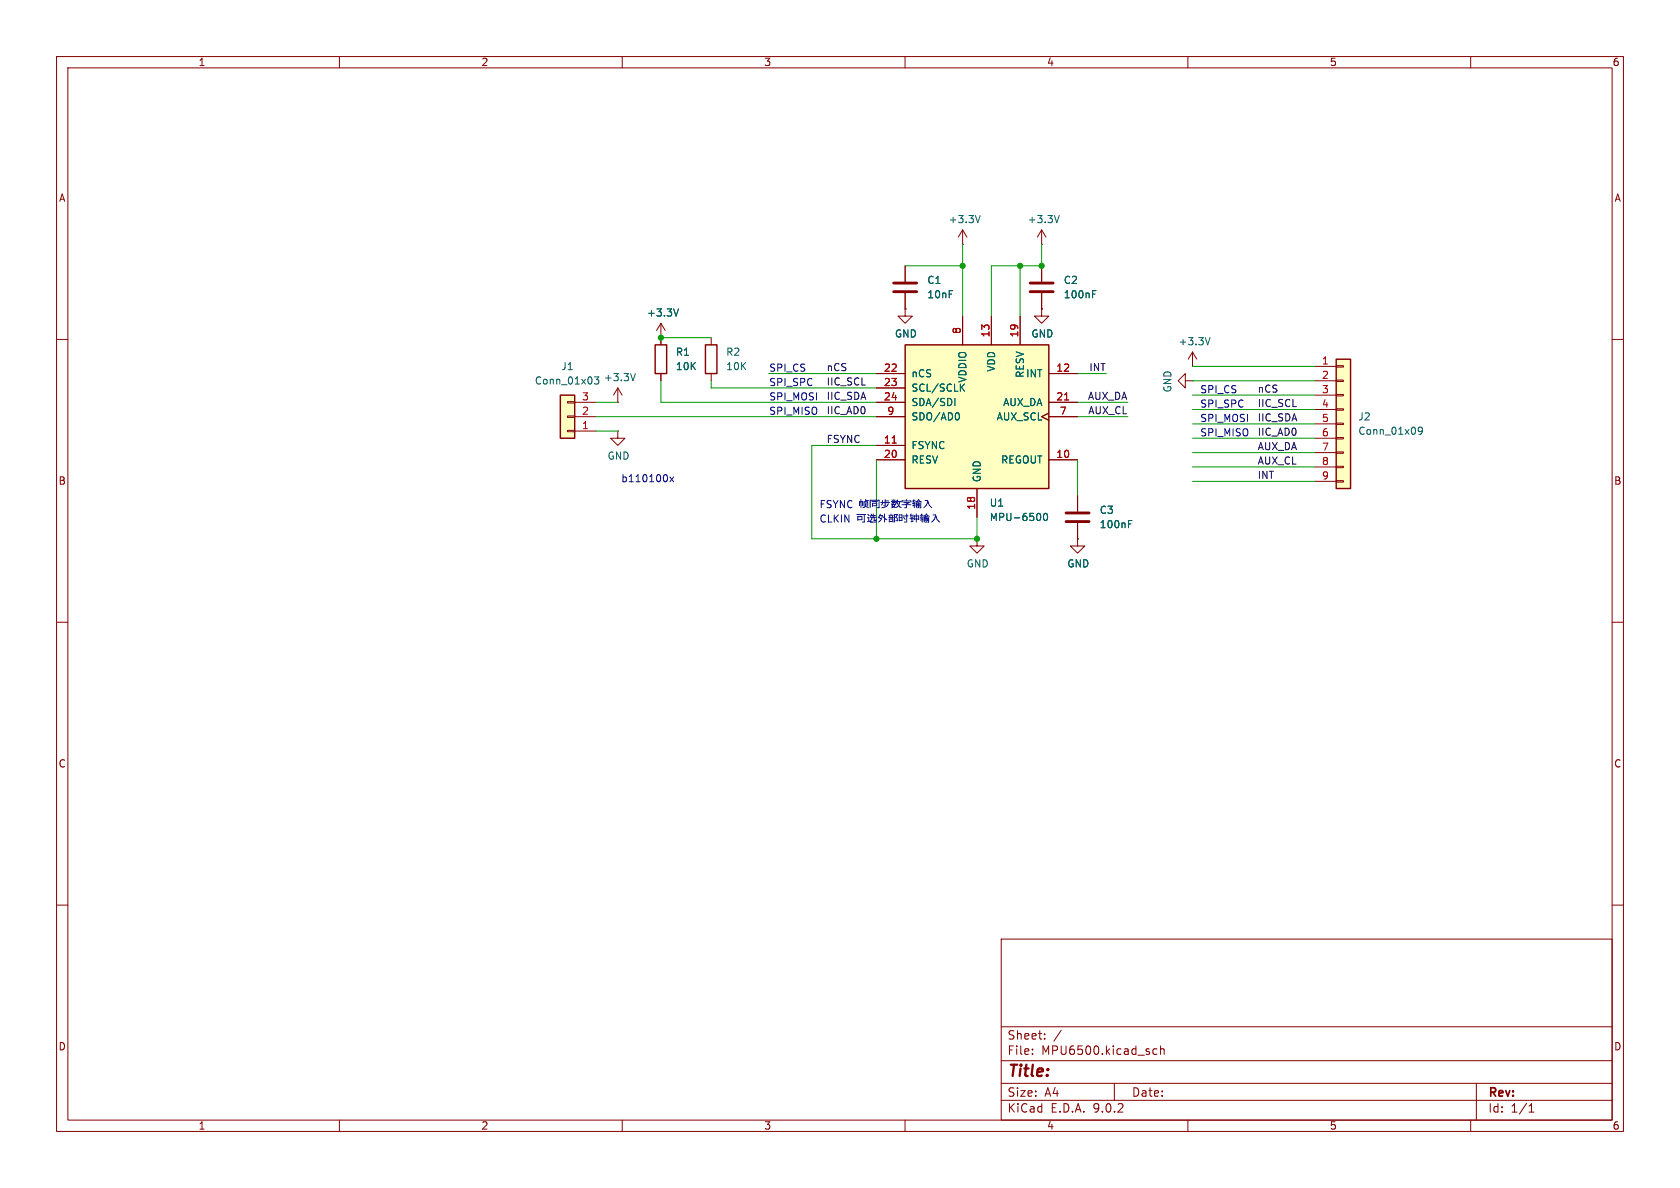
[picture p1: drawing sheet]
<svg xmlns="http://www.w3.org/2000/svg" width="297mm" height="210mm" viewBox="0 0 297 210" stroke-linecap="round" stroke-linejoin="round" font-family="sans-serif">
<g fill="none" stroke="#840000" stroke-width=".18">
<path d="M10 10h277v190h-277zM12 12h273v186h-273zM60 10v2M110 10v2M160 10v2M210 10v2M260 10v2M10 60h2M109.2 71.1h.1M109.2 68.6l-.7 1.3M109.2 68.6l.8 1.3M109.2 68.6v2.5"/>
<path d="M285 60h2M10 110h2M285 110h2M10 160h2M177 166h108v32h-108zM285 160h2M60 198v2M110 198v2M160 198v2M177 194.5h108M177 191.5h108M177 187.5h108"/>
<path d="M177 181.5h108M182.5 186.3v.1M182.5 185.5v.1M184.7 183.6v.1M184.7 182.8v.1M187.6 182.1l-1.3 2M197 191.5v3M203.8 186.1l.3 .3 .4-.1M204.5 185.5l-.4-.1-.3 .3M205.2 185.5l.2-.1 .3 .1 .1 .9M205.2 184.9v1.5M210 198v2"/>
<path d="M260 198v2M261 191.5v6.5M270.3 196.6h.9M270.3 195.5l.4-.4v1.5"/>
</g>
<path d="M112.3 66l-.4 1.3" fill="none" stroke="#006464" stroke-width=".18"/>
<path d="M236.2 63.5h2.6v22.9h-2.6z" fill="#ffffc2"/>
<path d="M115.8 61h2.1v5h-2.1zM124.7 61h2v5h-2zM236.2 63.5h2.6v22.9h-2.6z" fill="none" stroke="#840000" stroke-width=".25"/>
<g fill="none" stroke="#840000" stroke-width=".18">
<path d="M116.8 59.7h.1M116.8 57.2v3.8M116.8 57.2l-.7 1.2M116.8 57.2l.8 1.2M125.7 59.7v1.3M109.2 76.2v1.3h1.3l-1.3 1.2-1.3-1.2h1.3M109.2 76.2h.1M116.8 66v1.3M125.7 66v1.3M210.8 64.8h.1M210.8 62.2l-.7 1.3M210.8 62.2l.8 1.3"/>
<path d="M210.8 62.2v2.6M232.4 64.8h3.8M232.4 67.3h3.8M232.4 69.9h3.8M232.4 72.4h3.8M232.4 74.9h3.8M232.4 77.5h3.8M236.2 64.6h1.3v.3h-1.3zM236.2 67.2h1.3v.2h-1.3zM236.2 69.7h1.3v.3h-1.3zM236.2 72.3h1.3v.2h-1.3zM236.2 74.8h1.3v.3h-1.3z"/>
<path d="M236.2 77.3h1.3v.3h-1.3zM236.2 79.9h1.3v.2h-1.3zM232.4 80h3.8M232.4 82.6h3.8M232.4 85.1h3.8M236.2 82.4h1.3v.3h-1.3zM236.2 85h1.3v.2h-1.3z"/>
</g>
<path d="M119.9 54.6l-.4 1.3M213.9 59.7l-.4 1.3M251.4 76.1l-.2 .2-.4-.1-.1-.1 .1-.5 .4-.1 .2 .1a.84 .84 0 0 1-.3 1.2h-.3" fill="none" stroke="#006464" stroke-width=".18"/>
<path d="M99.1 69.9h2.5v7.6h-2.5z" fill="#ffffc2"/>
<path d="M99.1 69.9h2.5v7.6h-2.5z" fill="none" stroke="#840000" stroke-width=".25"/>
<g fill="none" stroke="#840000" stroke-width=".18">
<path d="M160 54.6v1.3h1.3l-1.3 1.3-1.3-1.3h1.3M160 54.6h.1M160 47v2.8M160 51.8v2.8M100.3 76.1h1.3v.2h-1.3zM100.3 73.5h1.3v.3h-1.3zM100.3 71h1.3v.2h-1.3zM101.6 76.2h3.8M101.6 73.7h3.8M101.6 71.1h3.8M172.7 95.3v1.2h1.3l-1.3 1.3-1.3-1.3h1.3M172.7 95.3h.1"/>
<path d="M190.5 95.3v1.2h1.3l-1.3 1.3-1.3-1.3h1.3M190.5 95.3h.1"/>
</g>
<path d="M105.1 66.6h.8l-.5 .5 .4 .1v.6l-.2 .1-.5-.1" fill="none" stroke="#006464" stroke-width=".18"/>
<path d="M158 50h4.1M158 51.6h4.1" fill="none" stroke="#840000" stroke-width=".51"/>
<path d="M160 61h25.4v25.4h-25.4z" fill="#ffffc2"/>
<path d="M160 61h25.4v25.4h-25.4z" fill="none" stroke="#840000" stroke-width=".25"/>
<g fill="none" stroke="#840000" stroke-width=".18">
<path d="M116.8 59.7h.1M116.8 59.7v1.3M160 54.6h.1M160 47v2.8M160 51.8v2.8M170.2 43.2h.1M170.2 40.6v2.6M170.2 55.9v5.1M170.2 40.6l-.8 1.3M170.2 40.6l.7 1.3M175.3 55.9v5.1M180.3 55.9v5.1"/>
<path d="M184.1 54.6v1.3h1.3l-1.3 1.3-1.2-1.3h1.2M184.1 54.6h.1M184.1 43.2h.1M184.1 40.6v2.6M184.1 47v2.8M184.1 51.8v2.8M184.1 40.6l-.7 1.3M184.1 40.6l.8 1.3M116.8 66v1.3M154.9 66h5.1M154.9 68.6h5.1M154.9 71.1h5.1"/>
<path d="M154.9 73.7h5.1M154.9 78.7h5.1M185.4 73l-1.3 .7 1.3 .6M185.4 66h5.1M185.4 71.1h5.1M185.4 73.7h5.1M209.5 67.3v-1.3l-1.2 1.3 1.2 1.3v-1.3h1.3M210.8 67.3h.1M154.9 81.3h5.1M172.7 86.4v5M185.4 81.3h5.1M190.5 95.3h.1"/>
<path d="M190.5 87.6v2.8M190.5 92.5v2.8"/>
</g>
<g fill="none" stroke="#006464" stroke-width=".18">
<path d="M173.3 38.1l-.4 1.3M187.3 38.1l-.5 1.3M119.9 54.6l-.4 1.3M193.2 52h.4M193.2 51.4h.6M168.8 70.4v1.3M169.3 73a.79 .79 0 0 1 0 1.2M170 68.4l.5 .8M170.5 67.9l-.7 .7M183.9 90.9l.1 .3-.1 .7M184.6 90.9l.2-.2a.68 .68 0 0 1 .4 .7 .68 .68 0 0 1-.4 .6l-.2-.1-.1-.4zM199.5 92h.6"/>
<path d="M199.5 92.6h.4"/>
</g>
<path d="M157.7 78.3h.7M188.2 70.7h.7" fill="none" stroke="#a90000" stroke-width=".18"/>
<path d="M182.1 50h4.1M182.1 51.6h4.1M188.5 92.2h4M188.5 90.7h4" fill="none" stroke="#840000" stroke-width=".51"/>
<g fill="none" stroke="#009600" stroke-width=".18">
<path d="M116.8 59.7h8.9M160 47h10.2M170.2 43.2v12.7M180.3 47v8.9M184.1 43.2v3.8h-8.8v8.9M105.4 71.1h3.8M105.4 73.7h49.5M105.4 76.2h3.8M116.8 67.3v3.8h38.1M125.7 67.3v1.3h29.2M135.9 66h19M154.9 78.7h-11.4v16.6h29.2v-3.9"/>
<path d="M190.5 66h5.1M190.5 71.1h8.9M190.5 73.7h8.9M210.8 69.9h21.6M210.8 72.4h21.6M210.8 67.3h21.6M210.8 64.8h21.6M210.8 77.5h21.6M210.8 74.9h21.6M154.9 81.3v14M190.5 81.3v6.3M210.8 82.6h21.6"/>
<path d="M210.8 80h21.6M210.8 85.1h21.6"/>
</g>
<g fill="none" stroke="#0000c2" stroke-width=".18">
<path d="M118.4 84.3l.7 .9M119.1 84.3l-.7 .9M145.2 89.1h.4M145.8 88.5h-.6v1.3M146.9 88.5h-.4l-.2 .1v.4l.5 .2 .1 .3-.2 .3-.5-.1M147.3 88.5l.4 .7M147.7 89.2v.6M148.1 88.5l-.4 .7M149.3 88.5v1.3l-.7-1.3v1.3M150.6 88.6a.6 .6 0 0 0-.8 .4 .6 .6 0 0 0 .6 .8l.2-.2M151.5 91h1.5M151.7 91.9h.7v-.6h-.7v.7"/>
<path d="M152 89.4v-.7h.5v.7h-.1M152.2 88.3v1.5M152.7 89.5v-.8h.7v.8M152.8 91v1.3h-.4M153 88.5h.5M153 88.3v.4M153 89.1v.4M153.1 88.9l-.1 .5-.4 .4M153.2 89.6l.3 .2M153.3 91.5h.3v.6M153.4 90.9l.2 .2M153.6 92.1l.7 .2"/>
<path d="M153.6 92.1l-.3 .1M153.8 89.8v-1.4h1.6v1.4h-.4M153.8 91.4h1.1M153.9 92.3h1M154 91.1h.8M154.1 90.9l-.2 .4M154.1 88.7h1M154.1 91.8l-.2 .2M154.2 91.4l-.1 .5M154.3 89.4h.7v-.4h-.7v.5M154.4 90.8v.6M154.6 91.4v.7"/>
<path d="M154.9 91.8v.3h-.4M155.4 91.4l.4 .4M155.6 91.1h.4l-.2 .7-.5 .5M155.6 90.9l-.4 .7M155.7 88.8h1.6M156 88.5v.3M156.1 89l-.3 .3M156.1 91.3l.7 .6M156.2 89.4h.3M156.4 90.8v1.5M156.5 88.5h.6M156.5 88.3v1"/>
<path d="M157 89a1.01 1.01 0 0 1-1.1 .8M157.1 91.5h.9M157.2 91.1h.7M157.2 92.2h.6M157.2 92.3v-.5h.6l.1 .5M157.3 91.2v.2M157.5 90.8v.3M157.6 88.7h.8M157.6 89.2h.8M157.7 88.4l.1 .1M157.7 89.5l.5 .2M157.8 91.1l-.1 .3"/>
<path d="M157.9 89l-.2 .5M158 88.7l-.4 .3M158 88.3v.7M158 88.7l.3 .2M158.2 89.2l-.1 .3-.5 .3M158.2 88.4v.1M158.4 92.1h.3l-.1-.5-.2-.2 .3-.4h-.6v1.3M158.6 88.5l-.2 .5M158.7 88.4l-.3 .6M159 92h.5v-1h-.5v1.1M159 91.5h.5M159.1 88.7l-.2 .6-.5 .4"/>
<path d="M159.3 88.7h-.8l.4 .6 .2 .3 .2 .1M159.5 88.8v-.3h1.5v.3M159.5 89.2h1.5M159.6 91.2h.9M159.8 88.8h.9l-.5 .3v.7h-.3M159.8 91.4l.2 .4M159.9 92.3h.3M160.2 88.3v.2M160.3 90.8v1.5M160.8 91.7h.7M161 91.1h.5M161 91.4h.5"/>
<path d="M161.1 90.8l-.2 .4M161.2 91.4v.8M161.3 88.5h.5M161.3 89h.5M161.5 92.1l-.4 .1M161.6 88.3l-.2 .7M161.6 88.8v1M161.6 91.9v-.7h.8v.7M161.6 91.8h.8M161.8 89.3l-.5 .1M162 89.8v-.9h.4v.9h-.2M162 89.4h.4"/>
<path d="M162 89.2h.4M162 90.8v1.5M162.1 88.7h.6M162.4 88.4l.5 .3M162.4 88.3l-.3 .4h-.2M162.6 89v.5M162.7 91.1h.5M162.7 91.6h.5M162.8 88.9v.9h-.2M163 90.8l-.2 .8M163 91.3v1M163.2 91.9h-.5"/>
<path d="M163.4 92.3v-.9h.3v.9h-.1M163.4 91.7h.3M163.4 91.9h.3M163.5 91.3h.6M163.6 88.5h.4l.3 .8 .4 .5M163.8 90.9l.5 .4M163.8 90.8l-.3 .4-.2 .1M164 88.6l-.3 .7-.4 .5M164 91.5v.6M164.2 91.4v.9h-.2M165 91h.4l.3 .9 .4 .4M165.4 91.1l-.3 .8-.4 .4"/>
</g>
<g fill="#009600" stroke="#009600" stroke-width=".18">
<circle cx="116.8" cy="59.7" r=".46"/>
<circle cx="154.9" cy="95.3" r=".46"/>
<circle cx="170.2" cy="47" r=".46"/>
<circle cx="180.3" cy="47" r=".46"/>
<circle cx="184.1" cy="47" r=".46"/>
<circle cx="172.7" cy="95.3" r=".46"/>
</g>
<text font-size="2.8" fill="#840000" x="178" y="190.9">Title:</text>
<g font-size="2.1" fill="#840000">
<text x="178" y="184">Sheet:</text>
<text x="178" y="186.7">File:</text>
<text x="184.1" y="186.7">MPU6500.kicad_sch</text>
<text x="178" y="196.9">KiCad</text>
<text x="178" y="194.1">Size:</text>
<text x="184.7" y="194.1">A4</text>
<text x="185.7" y="196.9">E.D.A.</text>
<text x="193.3" y="196.9">9.0.2</text>
<text x="200" y="194.1">Date:</text>
<text x="263" y="194.3">Rev:</text>
<text x="263" y="196.9">Id:</text>
<text x="267.1" y="196.9">1/1</text>
</g>
<g font-size="1.8" fill="#840000">
<text x="35" y="11.9">1</text>
<text x="85" y="11.9">2</text>
<text x="135" y="11.9">3</text>
<text x="185" y="11.9">4</text>
<text x="235" y="11.9">5</text>
<text x="285" y="11.9">6</text>
<text x="10.3" y="35.9">A</text>
<text x="285.3" y="35.9">A</text>
<text x="10.3" y="85.9">B</text>
<text x="285.3" y="85.9">B</text>
<text x="10.3" y="135.9">C</text>
<text x="285.3" y="135.9">C</text>
<text x="10.3" y="185.9">D</text>
<text x="285.3" y="185.9">D</text>
<text x="35" y="199.9">1</text>
<text x="85" y="199.9">2</text>
<text x="135" y="199.9">3</text>
<text x="185" y="199.9">4</text>
<text x="235" y="199.9">5</text>
<text x="285" y="199.9">6</text>
</g>
<g font-size="1.8" fill="#006464">
<text x="167.6" y="39.6">+3.3V</text>
<text x="181.6" y="39.6">+3.3V</text>
<text x="163.8" y="50.4">C1</text>
<text x="163.8" y="52.9">10nF</text>
<text x="188" y="50.4">C2</text>
<text x="188" y="52.9">100nF</text>
<text x="114.3" y="56.2">+3.3V</text>
<text x="158.1" y="59.9">GND</text>
<text x="182.2" y="59.9">GND</text>
<text x="99.1" y="65.6">J1</text>
<text x="119.4" y="63.1">R1</text>
<text x="119.4" y="65.6">10K</text>
<text x="128.3" y="63.1">R2</text>
<text x="128.3" y="65.6">10K</text>
<text x="176.1" y="65.8" transform="rotate(-90 176.1 65.8)">VDD</text>
<text x="208.3" y="61.2">+3.3V</text>
<text x="94.5" y="68.2">Conn_01x03</text>
<text x="106.7" y="67.6">+3.3V</text>
<text x="161" y="66.9">nCS</text>
<text x="161" y="69.4">SCL/SCLK</text>
<text x="161" y="72">SDA/SDI</text>
<text x="171" y="67.7" transform="rotate(-90 171 67.7)">VDDIO</text>
<text x="177.2" y="72">AUX_DA</text>
<text x="181.2" y="66.9" transform="rotate(-90 181.2 66.9)">RESV</text>
<text x="181.3" y="66.9">INT</text>
<text x="207.3" y="69.5" transform="rotate(-90 207.3 69.5)">GND</text>
<text x="161" y="74.5">SDO/AD0</text>
<text x="176.1" y="74.5">AUX_SCL</text>
<text x="240" y="74.5">J2</text>
<text x="240" y="77.1">Conn_01x09</text>
<text x="107.3" y="81.5">GND</text>
<text x="161" y="79.6">FSYNC</text>
<text x="161" y="82.1">RESV</text>
<text x="176.9" y="82.1">REGOUT</text>
<text x="173.6" y="85.3" transform="rotate(-90 173.6 85.3)">GND</text>
<text x="174.9" y="89.8">U1</text>
<text x="174.9" y="92.3">MPU-6500</text>
<text x="194.3" y="91">C3</text>
<text x="194.3" y="93.6">100nF</text>
<text x="170.8" y="100.5">GND</text>
<text x="188.6" y="100.5">GND</text>
</g>
<g font-size="1.8" fill="#a90000">
<text x="169.9" y="59.1" transform="rotate(-90 169.9 59.1)">8</text>
<text x="175" y="59.7" transform="rotate(-90 175 59.7)">13</text>
<text x="180.1" y="59.7" transform="rotate(-90 180.1 59.7)">19</text>
<text x="156.2" y="65.8">22</text>
<text x="186.6" y="65.8">12</text>
<text x="233.6" y="64.5">1</text>
<text x="102.8" y="70.9">3</text>
<text x="156.2" y="68.3">23</text>
<text x="156.2" y="70.9">24</text>
<text x="186.6" y="70.9">21</text>
<text x="233.6" y="67.1">2</text>
<text x="233.6" y="69.6">3</text>
<text x="102.8" y="75.9">1</text>
<text x="102.8" y="73.4">2</text>
<text x="156.8" y="73.4">9</text>
<text x="187.3" y="73.4">7</text>
<text x="233.6" y="72.1">4</text>
<text x="233.6" y="74.7">5</text>
<text x="233.6" y="77.2">6</text>
<text x="156.2" y="78.5">11</text>
<text x="156.2" y="81">20</text>
<text x="186.6" y="81">10</text>
<text x="233.6" y="79.8">7</text>
<text x="233.6" y="82.3">8</text>
<text x="233.6" y="84.8">9</text>
<text x="172.5" y="90.2" transform="rotate(-90 172.5 90.2)">18</text>
</g>
<g font-size="1.8" fill="#0000c2">
<text x="135.9" y="65.8">SPI_CS</text>
<text x="135.9" y="70.9">SPI_MOSI</text>
<text x="135.9" y="68.3">SPI_SPC</text>
<text x="212.1" y="69.6">SPI_CS</text>
<text x="135.9" y="73.4">SPI_MISO</text>
<text x="212.1" y="77.2">SPI_MISO</text>
<text x="212.1" y="74.7">SPI_MOSI</text>
<text x="212.1" y="72.1">SPI_SPC</text>
<text x="109.7" y="85.4">b110100x</text>
<text x="144.8" y="92.5">CLKIN</text>
</g>
<g font-size="1.8" fill="#0f0f0f">
<text x="146" y="65.7">nCS</text>
<text x="192.5" y="65.7">INT</text>
<text x="146" y="70.8">IIC_SDA</text>
<text x="146" y="68.2">IIC_SCL</text>
<text x="192.2" y="70.8">AUX_DA</text>
<text x="222.2" y="69.5">nCS</text>
<text x="146" y="73.3">IIC_AD0</text>
<text x="192.3" y="73.3">AUX_CL</text>
<text x="222.2" y="74.6">IIC_SDA</text>
<text x="222.2" y="72">IIC_SCL</text>
<text x="222.2" y="77.1">IIC_AD0</text>
<text x="146" y="78.4">FSYNC</text>
<text x="222.2" y="82.2">AUX_CL</text>
<text x="222.2" y="79.7">AUX_DA</text>
<text x="222.2" y="84.7">INT</text>
</g>
</svg>
